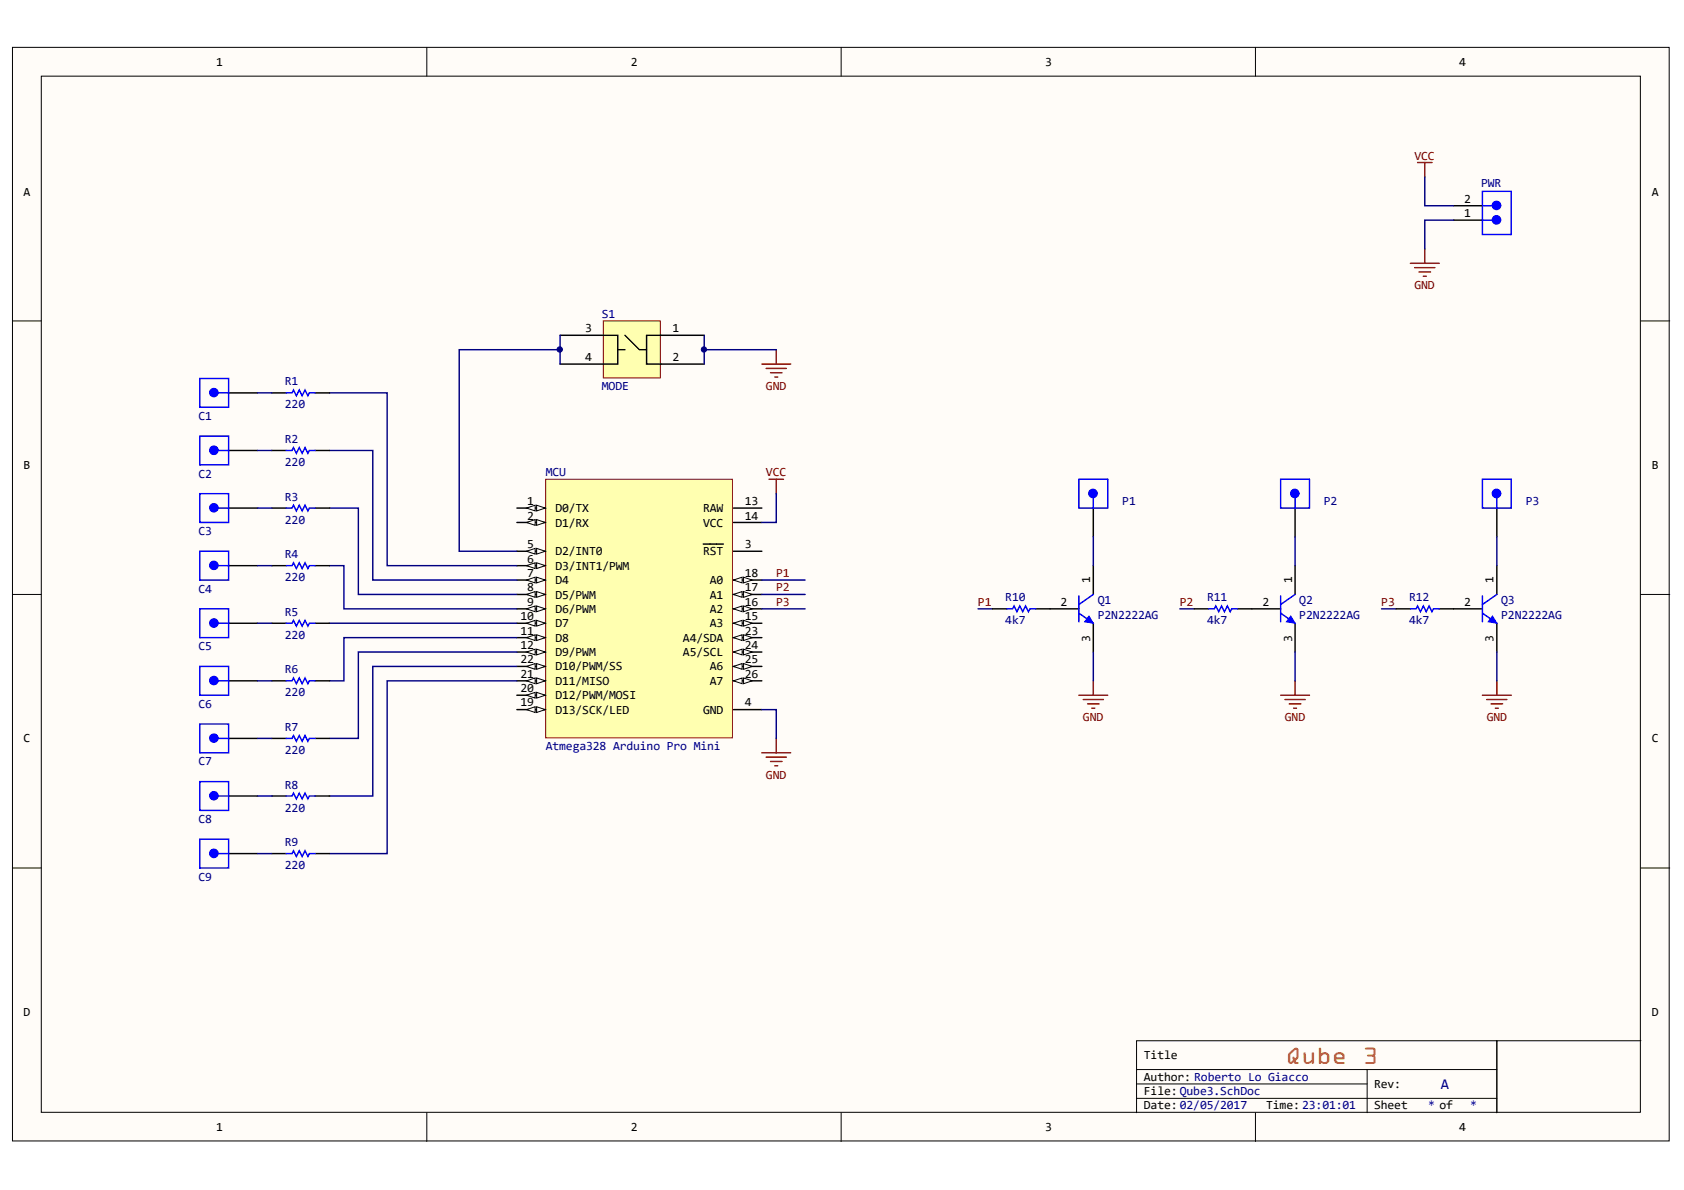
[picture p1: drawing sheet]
<svg xmlns="http://www.w3.org/2000/svg" width="297mm" height="210mm" viewBox="0 0 297 210" stroke-linecap="round" stroke-linejoin="round" font-family="sans-serif">
<g fill="#fffcf8" stroke="#000" stroke-width=".18">
<path d="M2.2 8.4h292.2v192.9h-292.2z"/>
<path d="M7.3 13.4h282v182.8h-282z"/>
</g>
<g fill="none" stroke="#000" stroke-width=".18">
<path d="M75.3 8.4v5M148.4 8.4v5M221.4 8.4v5M2.2 56.6h5.1M289.4 56.6h5.1M2.2 104.9h5.1M289.4 104.9h5.1M2.2 153.1h5.1M289.4 153.1h5.1M75.3 196.3v5.1M148.4 196.3v5.1M200.5 188.7h63.5"/>
<path d="M200.5 191.2h40.6M200.5 193.7h63.5M221.4 196.3v5.1M241.1 188.7v7.6M289.4 183.6h-25.4v12.7v-12.7h-63.5v12.7"/>
</g>
<path d="M192.8 99.8v5.1M228.4 99.8v5.1M264 99.8v5.1M185.2 107.4h5.1M192.8 109.9v5.1M220.8 107.4h5.1M228.4 109.9v5.1M256.4 107.4h5.1M264 109.9v5.1" fill="none" stroke="#000" stroke-width=".25"/>
<path d="M190.3 108.2l2.5 1.7M190.3 105.1v4.6M192.8 104.9l-2.5 1.7M225.9 108.2l2.5 1.7M225.9 105.1v4.6M228.4 104.9l-2.5 1.7M261.5 108.2l2.5 1.7M261.5 105.1v4.6M264 104.9l-2.5 1.7" fill="none" stroke="#00f" stroke-width=".25"/>
<g fill="#00f" stroke="#00f" stroke-width=".18">
<path d="M227.7 108.7l.7 1.2-1.5-.2z"/>
<path d="M192.1 108.7l.7 1.2-1.5-.2z"/>
<path d="M263.3 108.7l.7 1.2-1.5-.2z"/>
</g>
<path d="M96.3 84.5h32.9v45.6h-32.9z" fill="#ffffb0" stroke="#800000" stroke-width=".18"/>
<path d="M91.2 97.2h5M129.4 92.2h5" fill="none" stroke="#000" stroke-width=".25"/>
<g fill="#fffcf8" stroke="#000" stroke-width=".18">
<path d="M94.7 96.7l1.5 .5-1.5 .5z"/>
<path d="M92.9 97.2l1.5-.5v1z"/>
</g>
<path d="M91.2 99.8h5" fill="none" stroke="#000" stroke-width=".25"/>
<g fill="#fffcf8" stroke="#000" stroke-width=".18">
<path d="M94.7 99.3l1.5 .5-1.5 .5z"/>
<path d="M92.9 99.8l1.5-.5v1z"/>
</g>
<path d="M91.2 102.3h5" fill="none" stroke="#000" stroke-width=".25"/>
<g fill="#fffcf8" stroke="#000" stroke-width=".18">
<path d="M94.7 101.8l1.5 .5-1.5 .5z"/>
<path d="M92.9 102.3l1.5-.5v1z"/>
</g>
<path d="M91.2 104.9h5" fill="none" stroke="#000" stroke-width=".25"/>
<g fill="#fffcf8" stroke="#000" stroke-width=".18">
<path d="M94.7 104.3l1.5 .6-1.5 .5z"/>
<path d="M92.9 104.9l1.5-.6v1.1z"/>
</g>
<path d="M91.2 107.4h5" fill="none" stroke="#000" stroke-width=".25"/>
<g fill="#fffcf8" stroke="#000" stroke-width=".18">
<path d="M94.7 106.9l1.5 .5-1.5 .5z"/>
<path d="M92.9 107.4l1.5-.5v1z"/>
</g>
<path d="M91.2 109.9h5" fill="none" stroke="#000" stroke-width=".25"/>
<g fill="#fffcf8" stroke="#000" stroke-width=".18">
<path d="M94.7 109.4l1.5 .5-1.5 .5z"/>
<path d="M92.9 109.9l1.5-.5v1z"/>
</g>
<path d="M91.2 112.5h5" fill="none" stroke="#000" stroke-width=".25"/>
<g fill="#fffcf8" stroke="#000" stroke-width=".18">
<path d="M94.7 112l1.5 .5-1.5 .5z"/>
<path d="M92.9 112.5l1.5-.5v1z"/>
</g>
<path d="M91.2 115h5" fill="none" stroke="#000" stroke-width=".25"/>
<g fill="#fffcf8" stroke="#000" stroke-width=".18">
<path d="M94.7 114.5l1.5 .5-1.5 .5z"/>
<path d="M92.9 115l1.5-.5v1z"/>
</g>
<path d="M91.2 117.6h5" fill="none" stroke="#000" stroke-width=".25"/>
<g fill="#fffcf8" stroke="#000" stroke-width=".18">
<path d="M94.7 117l1.5 .6-1.5 .5z"/>
<path d="M92.9 117.6l1.5-.6v1.1z"/>
</g>
<path d="M91.2 120.1h5" fill="none" stroke="#000" stroke-width=".25"/>
<g fill="#fffcf8" stroke="#000" stroke-width=".18">
<path d="M94.7 119.6l1.5 .5-1.5 .5z"/>
<path d="M92.9 120.1l1.5-.5v1z"/>
</g>
<path d="M91.2 122.6h5" fill="none" stroke="#000" stroke-width=".25"/>
<g fill="#fffcf8" stroke="#000" stroke-width=".18">
<path d="M94.7 122.1l1.5 .5-1.5 .5z"/>
<path d="M92.9 122.6l1.5-.5v1z"/>
</g>
<path d="M91.2 125.2h5" fill="none" stroke="#000" stroke-width=".25"/>
<g fill="#fffcf8" stroke="#000" stroke-width=".18">
<path d="M94.7 124.7l1.5 .5-1.5 .5z"/>
<path d="M92.9 125.2l1.5-.5v1z"/>
</g>
<path d="M129.4 102.3h5" fill="none" stroke="#000" stroke-width=".25"/>
<g fill="#fffcf8" stroke="#000" stroke-width=".18">
<path d="M129.4 102.3l1.5-.5v1z"/>
<path d="M131.2 101.8l1.5 .5-1.5 .5z"/>
</g>
<path d="M129.4 104.9h5" fill="none" stroke="#000" stroke-width=".25"/>
<g fill="#fffcf8" stroke="#000" stroke-width=".18">
<path d="M129.4 104.9l1.5-.6v1.1z"/>
<path d="M131.2 104.3l1.5 .6-1.5 .5z"/>
</g>
<path d="M129.4 107.4h5" fill="none" stroke="#000" stroke-width=".25"/>
<g fill="#fffcf8" stroke="#000" stroke-width=".18">
<path d="M129.4 107.4l1.5-.5v1z"/>
<path d="M131.2 106.9l1.5 .5-1.5 .5z"/>
</g>
<path d="M129.4 109.9h5" fill="none" stroke="#000" stroke-width=".25"/>
<g fill="#fffcf8" stroke="#000" stroke-width=".18">
<path d="M129.4 109.9l1.5-.5v1z"/>
<path d="M131.2 109.4l1.5 .5-1.5 .5z"/>
</g>
<path d="M129.4 117.6h5" fill="none" stroke="#000" stroke-width=".25"/>
<g fill="#fffcf8" stroke="#000" stroke-width=".18">
<path d="M129.4 117.6l1.5-.6v1.1z"/>
<path d="M131.2 117l1.5 .6-1.5 .5z"/>
</g>
<path d="M129.4 120.1h5" fill="none" stroke="#000" stroke-width=".25"/>
<g fill="#fffcf8" stroke="#000" stroke-width=".18">
<path d="M129.4 120.1l1.5-.5v1z"/>
<path d="M131.2 119.6l1.5 .5-1.5 .5z"/>
</g>
<path d="M91.2 92.2h5M124 96h3.6M129.4 89.6h5M129.4 97.2h5M129.4 125.2h5" fill="none" stroke="#000" stroke-width=".25"/>
<g fill="#fffcf8" stroke="#000" stroke-width=".18">
<path d="M94.7 91.6l1.5 .6-1.5 .5z"/>
<path d="M92.9 92.2l1.5-.6v1.1z"/>
</g>
<path d="M91.2 89.6h5" fill="none" stroke="#000" stroke-width=".25"/>
<g fill="#fffcf8" stroke="#000" stroke-width=".18">
<path d="M94.7 89.1l1.5 .5-1.5 .5z"/>
<path d="M92.9 89.6l1.5-.5v1z"/>
</g>
<path d="M129.4 112.5h5" fill="none" stroke="#000" stroke-width=".25"/>
<g fill="#fffcf8" stroke="#000" stroke-width=".18">
<path d="M129.4 112.5l1.5-.5v1z"/>
<path d="M131.2 112l1.5 .5-1.5 .5z"/>
</g>
<path d="M129.4 115h5" fill="none" stroke="#000" stroke-width=".25"/>
<g fill="#fffcf8" stroke="#000" stroke-width=".18">
<path d="M129.4 115l1.5-.5v1z"/>
<path d="M131.2 114.5l1.5 .5-1.5 .5z"/>
</g>
<path d="M98.8 59.1h7.6M116.6 59.1h7.6M98.8 64.2h7.6M116.6 64.2h7.6M192.8 89.6v5.1M228.4 89.6v5.1M264 89.6v5.1" fill="none" stroke="#000" stroke-width=".25"/>
<path d="M190.3 84.5h5.1v5.1h-5.1zM192.8 87.8v1.8M225.9 84.5h5.1v5.1h-5.1zM228.4 87.8v1.8M261.5 84.5h5.1v5.1h-5.1zM264 87.8v1.8" fill="none" stroke="#00f" stroke-width=".25"/>
<g fill="#00f" stroke="#00f" stroke-width=".25">
<circle cx="192.8" cy="87" r=".72"/>
<circle cx="228.4" cy="87" r=".72"/>
<circle cx="264" cy="87" r=".72"/>
</g>
<path d="M136.9 87.1v5.1h-2.5M192.8 94.7v5.1M228.4 94.7v5.1M264 94.7v5.1M192.8 115v5.1M228.4 115v5.1M264 115v5.1M134.4 125.2h2.5v5" fill="none" stroke="#000080" stroke-width=".25"/>
<g fill="none" stroke="#800000" stroke-width=".25">
<path d="M135.7 84.5h2.5M136.9 84.5v2.6M134.4 132.8h5.1M135.1 133.6h3.6M135.9 134.3h2M136.7 135.1h.5M136.9 130.2v2.6M190.3 122.6h5.1M191.1 123.4h3.5M191.8 124.2h2.1M192.6 124.9h.5M192.8 120.1v2.5"/>
<path d="M225.9 122.6h5.1M226.7 123.4h3.5M227.4 124.2h2.1M228.2 124.9h.5M228.4 120.1v2.5M261.5 122.6h5.1M262.2 123.4h3.6M263 124.2h2M263.8 124.9h.5M264 120.1v2.5"/>
</g>
<path d="M106.4 56.6h10.1v10.1h-10.1z" fill="#ffffb0" stroke="#800000" stroke-width=".18"/>
<g fill="none" stroke="#000" stroke-width=".25">
<path d="M256.4 38.8h5.1M256.4 36.3h5.1M106.4 59.1h2.6v5.1h-2.6M110.2 59.1l2.6 2.6h1.2M116.6 59.1h-2.6v5.1h2.6M40.3 69.3h5.1M40.3 79.5h5.1M48 69.3h2.5M48 79.5h2.5M55.6 69.3h2.5M55.6 79.5h2.5M109 61.7h1.2"/>
<path d="M40.3 89.6h5.1M40.3 99.8h5.1M48 89.6h2.5M48 99.8h2.5M55.6 89.6h2.5M55.6 99.8h2.5M40.3 109.9h5.1M48 109.9h2.5M55.6 109.9h2.5M175.1 107.4h2.5M182.7 107.4h2.5M210.6 107.4h2.6"/>
<path d="M218.3 107.4h2.5M246.2 107.4h2.6M253.9 107.4h2.5M40.3 120.1h5.1M40.3 130.2h5.1M48 120.1h2.5M48 130.2h2.5M55.6 120.1h2.5M55.6 130.2h2.5M40.3 140.4h5.1M40.3 150.6h5.1M48 140.4h2.5"/>
<path d="M48 150.6h2.5M55.6 140.4h2.5M55.6 150.6h2.5"/>
</g>
<path d="M250 28.7h2.6M251.3 28.7v2.5M248.8 46.4h5.1M249.5 47.2h3.6M250.3 48h2M251.1 48.7h.5M251.3 43.9v2.5M134.4 64.2h5.1M135.1 65h3.6M135.9 65.7h2M136.7 66.5h.5M136.9 61.7v2.5" fill="none" stroke="#800000" stroke-width=".25"/>
<g fill="none" stroke="#000080" stroke-width=".25">
<path d="M251.3 31.2v5.1h5.1M256.4 38.8h-5.1v5.1M98.8 59.1v5.1M124.2 59.1v5.1M45.4 69.3h2.6M45.4 79.5h2.6M58.1 69.3h10.2v30.5h22.9M58.1 79.5h7.6v22.8h25.5M98.8 61.7h-17.8v35.5h10.2M124.2 61.7h12.7M45.4 89.6h2.6M45.4 99.8h2.6"/>
<path d="M58.1 89.6h5.1v15.3h28M58.1 99.8h2.6v7.6h30.5M45.4 109.9h2.6M58.1 109.9h33.1M91.2 112.5h-30.5v7.6h-2.6M91.2 115h-28v15.2h-5.1M91.2 117.6h-25.5v22.8h-7.6M134.4 107.4h7.6M134.4 102.3h7.6M134.4 104.9h7.6M172.5 107.4h2.6M208.1 107.4h2.5"/>
<path d="M243.7 107.4h2.5M45.4 120.1h2.6M45.4 130.2h2.6M91.2 120.1h-22.9v30.5h-10.2M45.4 140.4h2.6M45.4 150.6h2.6"/>
</g>
<g fill="none" stroke="#00f" stroke-width=".25">
<path d="M261.5 33.7h5.1v7.7h-5.1zM261.5 38.8h1.8M261.5 36.3h1.8M35.2 66.8h5.1v5h-5.1zM35.2 76.9h5.1v5.1h-5.1zM38.6 69.3h1.7M38.6 79.5h1.7M50.5 69.3h1l.3-.5 .5 1 .5-1 .5 1 .5-1 .5 1 .3-.5h1M50.5 79.5h1l.3-.5 .5 1 .5-1 .5 1 .5-1 .5 1 .3-.5h1M35.2 87.1h5.1v5.1h-5.1zM35.2 97.2h5.1v5.1h-5.1zM38.6 89.6h1.7"/>
<path d="M38.6 99.8h1.7M50.5 89.6h1l.3-.5 .5 1 .5-1 .5 1 .5-1 .5 1 .3-.5h1M50.5 99.8h1l.3-.5 .5 1 .5-1 .5 1 .5-1 .5 1 .3-.5h1M35.2 107.4h5.1v5.1h-5.1zM35.2 117.6h5.1v5h-5.1zM38.6 109.9h1.7M50.5 109.9h1l.3-.5 .5 1 .5-1 .5 1 .5-1 .5 1 .3-.5h1M177.6 107.4h1l.3-.5 .5 1 .5-1 .5 1 .5-1 .5 1 .3-.5h1M213.2 107.4h1l.3-.5 .5 1 .5-1 .5 1 .5-1 .5 1 .3-.5h1M248.8 107.4h1l.2-.5 .6 1 .5-1 .5 1 .5-1 .5 1 .2-.5h1.1M35.2 127.7h5.1v5.1h-5.1zM35.2 137.9h5.1v5h-5.1z"/>
<path d="M38.6 120.1h1.7M38.6 130.2h1.7M50.5 120.1h1l.3-.5 .5 1 .5-1 .5 1 .5-1 .5 1 .3-.5h1M50.5 130.2h1l.3-.5 .5 1.1 .5-1.1 .5 1.1 .5-1.1 .5 1.1 .3-.6h1M35.2 148h5.1v5.1h-5.1zM38.6 140.4h1.7M38.6 150.6h1.7M50.5 140.4h1l.3-.5 .5 1 .5-1 .5 1 .5-1 .5 1 .3-.5h1M50.5 150.6h1l.3-.5 .5 1 .5-1 .5 1 .5-1 .5 1 .3-.5h1"/>
</g>
<g fill="#00f" stroke="#00f" stroke-width=".25">
<circle cx="37.7" cy="69.2" r=".72"/>
<circle cx="37.7" cy="79.4" r=".72"/>
<circle cx="37.7" cy="89.6" r=".72"/>
<circle cx="37.7" cy="99.7" r=".72"/>
<circle cx="37.7" cy="109.9" r=".72"/>
<circle cx="37.7" cy="120" r=".72"/>
<circle cx="37.7" cy="130.2" r=".72"/>
<circle cx="37.7" cy="140.4" r=".72"/>
<circle cx="37.7" cy="150.5" r=".72"/>
<circle cx="264" cy="38.8" r=".72"/>
<circle cx="264" cy="36.2" r=".72"/>
</g>
<g fill="#000080" stroke="#000080" stroke-width=".18">
<circle cx="98.7" cy="61.6" r=".47"/>
<circle cx="124.2" cy="61.6" r=".46"/>
</g>
<text font-size="4.4" fill="#ea6900" x="226.8" y="187.7">Qube 3</text>
<text font-size="2.6" fill="#000080" x="254.1" y="192.1">A</text>
<g font-size="2.2">
<text x="38.2" y="11.6">1</text>
<text x="111.2" y="11.6">2</text>
<text x="184.3" y="11.6">3</text>
<text x="257.4" y="11.6">4</text>
<text x="4.1" y="34.5">A</text>
<text x="258.3" y="35.8">2</text>
<text x="291.4" y="34.5">A</text>
<text x="258.3" y="38.3">1</text>
<text x="103.2" y="58.6">3</text>
<text x="118.6" y="58.6">1</text>
<text x="103.2" y="63.7">4</text>
<text x="118.6" y="63.7">2</text>
<text x="4.1" y="82.8">B</text>
<text x="291.4" y="82.8">B</text>
<text x="93" y="89.1">1</text>
<text x="131.4" y="89.1">13</text>
<text x="93" y="91.6">2</text>
<text x="98" y="92.9">D1/RX</text>
<text x="98" y="90.4">D0/TX</text>
<text x="124" y="92.9">VCC</text>
<text x="124" y="90.4">RAW</text>
<text x="131.4" y="91.6">14</text>
<text x="93" y="96.7">5</text>
<text x="93" y="99.2">6</text>
<text x="93" y="101.8">7</text>
<text x="98" y="98">D2/INT0</text>
<text x="98" y="100.5">D3/INT1/PWM</text>
<text x="124" y="98">RST</text>
<text x="131.4" y="101.8">18</text>
<text x="131.4" y="96.7">3</text>
<text x="93" y="104.3">8</text>
<text x="93" y="106.8">9</text>
<text x="98" y="103">D4</text>
<text x="98" y="105.6">D5/PWM</text>
<text x="125.2" y="103">A0</text>
<text x="125.2" y="105.6">A1</text>
<text x="131.4" y="104.3">17</text>
<text x="131.4" y="106.8">16</text>
<text x="187.1" y="106.8">2</text>
<text x="192.3" y="102.8" transform="rotate(-90 192.3 102.8)">1</text>
<text x="222.7" y="106.8">2</text>
<text x="227.9" y="102.8" transform="rotate(-90 227.9 102.8)">1</text>
<text x="258.3" y="106.8">2</text>
<text x="263.4" y="102.8" transform="rotate(-90 263.4 102.8)">1</text>
<text x="91.8" y="109.4">10</text>
<text x="91.8" y="111.9">11</text>
<text x="98" y="108.1">D6/PWM</text>
<text x="98" y="110.7">D7</text>
<text x="98" y="113.2">D8</text>
<text x="120.5" y="113.2">A4/SDA</text>
<text x="125.2" y="108.1">A2</text>
<text x="125.2" y="110.7">A3</text>
<text x="131.4" y="109.4">15</text>
<text x="131.4" y="111.9">23</text>
<text x="192.3" y="113.2" transform="rotate(-90 192.3 113.2)">3</text>
<text x="227.9" y="113.2" transform="rotate(-90 227.9 113.2)">3</text>
<text x="263.4" y="113.2" transform="rotate(-90 263.4 113.2)">3</text>
<text x="91.8" y="114.5">12</text>
<text x="91.8" y="117">22</text>
<text x="91.8" y="119.5">21</text>
<text x="98" y="115.7">D9/PWM</text>
<text x="98" y="118.3">D10/PWM/SS</text>
<text x="120.5" y="115.7">A5/SCL</text>
<text x="125.2" y="118.3">A6</text>
<text x="131.4" y="117">25</text>
<text x="131.4" y="119.5">26</text>
<text x="131.4" y="114.5">24</text>
<text x="91.8" y="122.1">20</text>
<text x="91.8" y="124.6">19</text>
<text x="98" y="120.8">D11/MISO</text>
<text x="98" y="123.3">D12/PWM/MOSI</text>
<text x="98" y="125.9">D13/SCK/LED</text>
<text x="124" y="125.9">GND</text>
<text x="125.2" y="120.8">A7</text>
<text x="131.4" y="124.6">4</text>
<text x="4.1" y="130.9">C</text>
<text x="291.4" y="130.9">C</text>
<text x="4.1" y="179.2">D</text>
<text x="291.4" y="179.2">D</text>
<text x="201.8" y="186.8">Title</text>
<text x="201.8" y="190.6">Author: Roberto Lo Giacco</text>
<text x="242.4" y="191.9">Rev:</text>
<text x="201.8" y="195.7">Date: 02/05/2017</text>
<text x="201.8" y="193.2">File: Qube3.SchDoc</text>
<text x="223.3" y="195.7">Time: 23:01:01</text>
<text x="242.4" y="195.7">Sheet</text>
<text x="38.2" y="199.6">1</text>
<text x="111.2" y="199.6">2</text>
<text x="184.3" y="199.6">3</text>
<text x="257.4" y="199.6">4</text>
</g>
<g font-size="2.2" fill="#800000">
<text x="249.5" y="28.2">VCC</text>
<text x="249.5" y="51">GND</text>
<text x="135.1" y="68.7">GND</text>
<text x="135.1" y="84">VCC</text>
<text x="136.9" y="101.8">P1</text>
<text x="136.9" y="104.3">P2</text>
<text x="136.9" y="106.8">P3</text>
<text x="172.5" y="106.8">P1</text>
<text x="208.1" y="106.8">P2</text>
<text x="243.6" y="106.8">P3</text>
<text x="191" y="127.1">GND</text>
<text x="226.6" y="127.1">GND</text>
<text x="262.3" y="127.1">GND</text>
<text x="135.1" y="137.4">GND</text>
</g>
<g font-size="2.2" fill="#000080">
<text x="261.2" y="33">PWR</text>
<text x="106.2" y="56">S1</text>
<text x="50.3" y="68">R1</text>
<text x="106.2" y="68.7">MODE</text>
<text x="35" y="74.1">C1</text>
<text x="50.3" y="72">220</text>
<text x="50.3" y="78.2">R2</text>
<text x="50.3" y="82.3">220</text>
<text x="35" y="84.3">C2</text>
<text x="50.3" y="88.3">R3</text>
<text x="96.3" y="84">MCU</text>
<text x="198" y="89.1">P1</text>
<text x="233.5" y="89.1">P2</text>
<text x="269.1" y="89.1">P3</text>
<text x="35" y="94.4">C3</text>
<text x="50.3" y="92.4">220</text>
<text x="50.3" y="98.5">R4</text>
<text x="35" y="104.6">C4</text>
<text x="50.3" y="102.5">220</text>
<text x="177.3" y="106.1">R10</text>
<text x="193.7" y="106.6">Q1</text>
<text x="212.9" y="106.1">R11</text>
<text x="229.2" y="106.6">Q2</text>
<text x="248.6" y="106.1">R12</text>
<text x="264.8" y="106.6">Q3</text>
<text x="50.3" y="108.6">R5</text>
<text x="50.3" y="112.7">220</text>
<text x="177.3" y="110.1">4k7</text>
<text x="193.7" y="109.1">P2N2222AG</text>
<text x="212.9" y="110.1">4k7</text>
<text x="229.2" y="109.1">P2N2222AG</text>
<text x="248.6" y="110.1">4k7</text>
<text x="264.8" y="109.1">P2N2222AG</text>
<text x="35" y="114.7">C5</text>
<text x="50.3" y="118.8">R6</text>
<text x="35" y="124.9">C6</text>
<text x="50.3" y="122.8">220</text>
<text x="50.3" y="128.9">R7</text>
<text x="35" y="135">C7</text>
<text x="50.3" y="133">220</text>
<text x="96.3" y="132.2">Atmega328 Arduino Pro Mini</text>
<text x="50.3" y="139.1">R8</text>
<text x="50.3" y="143.2">220</text>
<text x="35" y="145.2">C8</text>
<text x="50.3" y="149.3">R9</text>
<text x="35" y="155.4">C9</text>
<text x="50.3" y="153.3">220</text>
<text x="251.9" y="195.7">* of</text>
<text x="259.3" y="195.7">*</text>
</g>
</svg>
